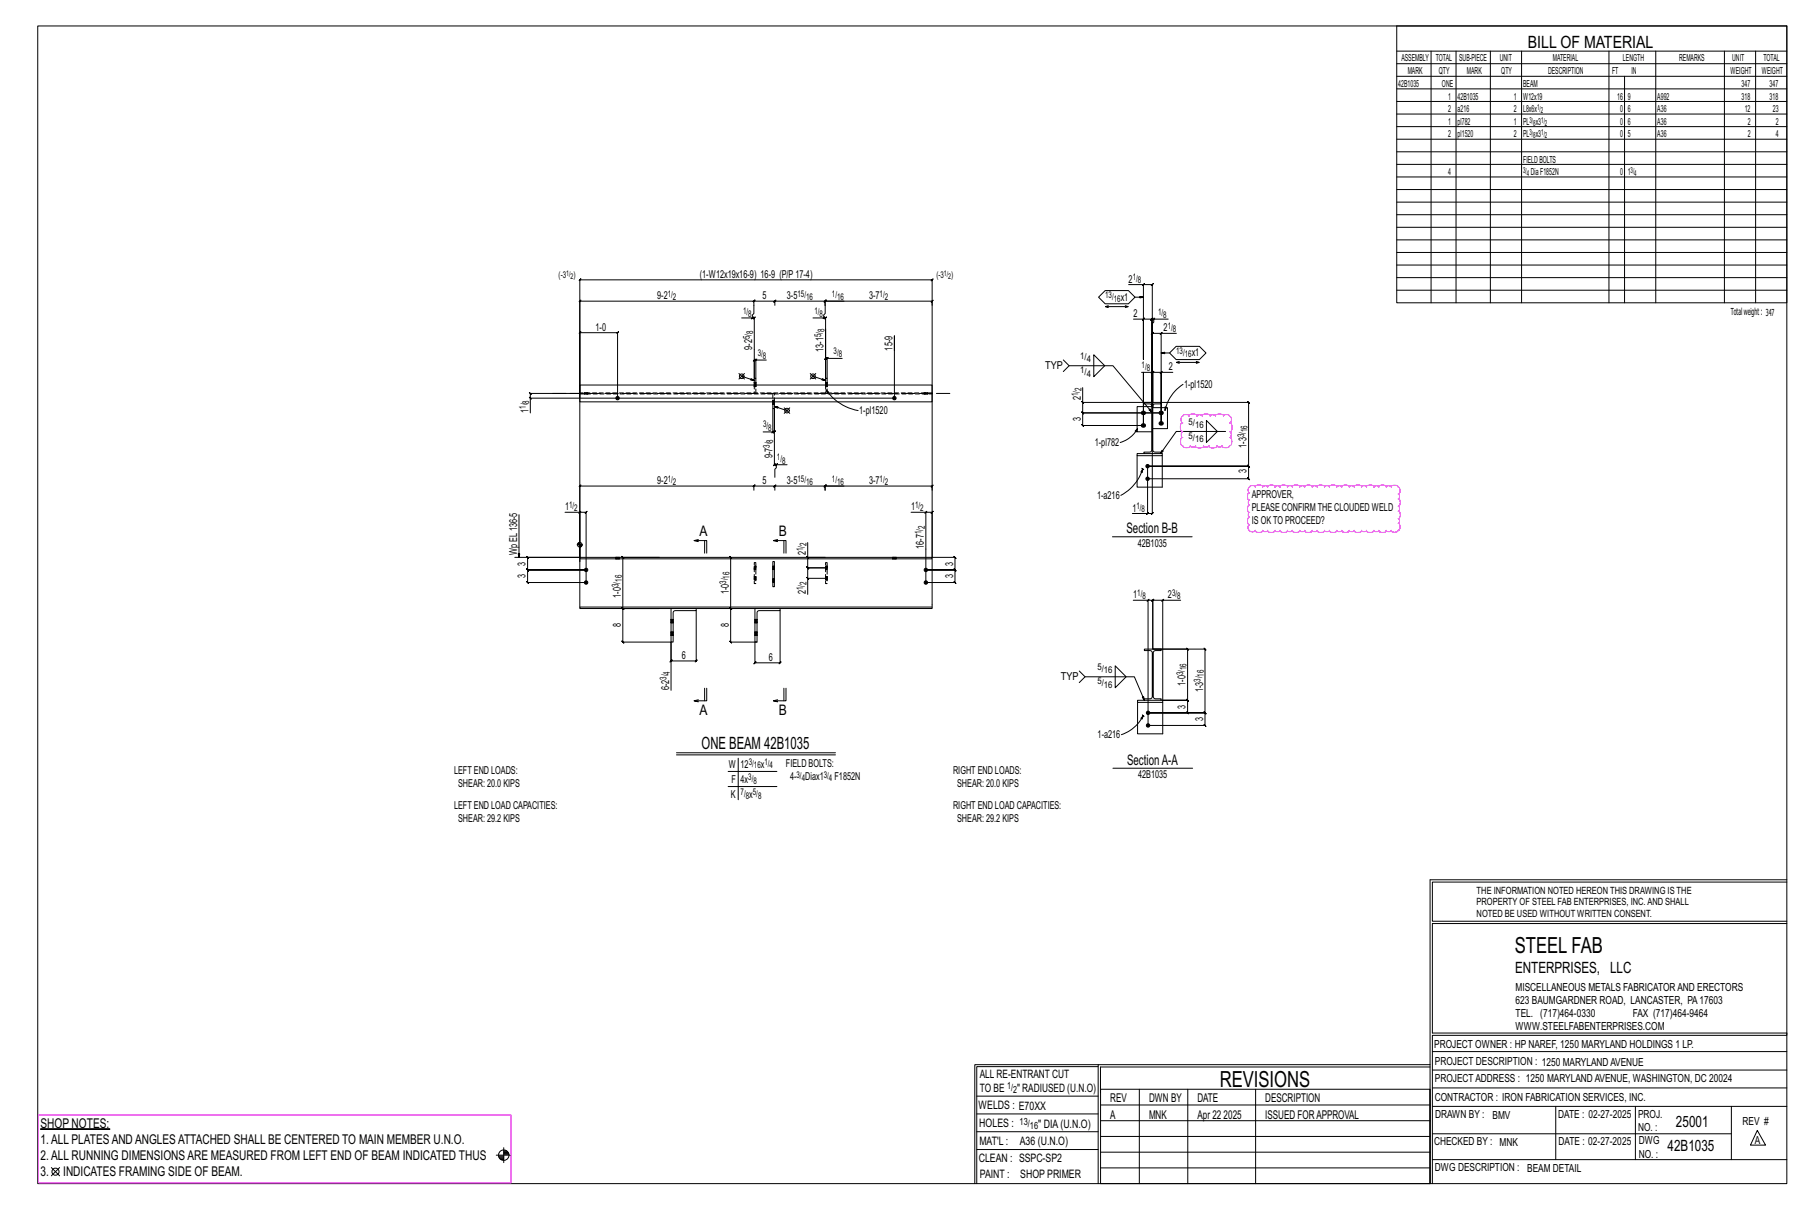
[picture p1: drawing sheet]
<svg xmlns="http://www.w3.org/2000/svg" width="914mm" height="610mm" viewBox="0 0 914 610" stroke-linecap="round" stroke-linejoin="round" font-family="sans-serif">
<g fill="#000" stroke="#000" stroke-width=".5">
<path d="M20 570h35z"/>
<circle cx="312" cy="201" r=".9"/>
<circle cx="451" cy="201" r=".9"/>
<circle cx="577" cy="208" r="1"/>
<circle cx="577" cy="215" r="1"/>
<circle cx="586" cy="214" r="1"/>
<circle cx="586" cy="208" r="1"/>
<circle cx="579" cy="235" r=".9"/>
<circle cx="579" cy="242" r=".9"/>
<circle cx="296" cy="288" r=".9"/>
<circle cx="296" cy="294" r=".9"/>
<circle cx="467" cy="294" r=".9"/>
<circle cx="467" cy="288" r=".9"/>
<circle cx="579" cy="360" r=".9"/>
<circle cx="579" cy="366" r=".9"/>
</g>
<g fill="none" stroke="#000" stroke-width=".5">
<path d="M19 13h883v584h-883zM705 13h197v140h-197zM705 26h197M705 32h197M705 39h197M722 26v127M735 26v127M752 26v127M768 26v127M812 26v127M820 39v114M836 26v127"/>
<path d="M870 26v127M886 26v127M705 45h197M705 51h197M705 58h197M705 64h197M705 70h197M705 77h197M705 83h197M705 89h197M705 96h197M705 102h197"/>
<path d="M705 108h197M705 115h197M705 121h197M705 127h197M705 134h197M380 160l-1 1zM380 152h11l1-1-1 3M381 151l-1 1zM391 152l1-1zM391 152h25l1-1-1 3M416 152l1-1zM416 154v4v1v1h-6"/>
<path d="M416 152h54l1-1-1 3M426 152h-10l1-1-1 3M554 150l4-3h11l4 3-4 3h-11zM559 154l-1 1M568 154l1 1h-1M569 155h-11h1M570 144h7v37v-20h-5M573 150h4M577 144l1-1zM577 144h4l1-1-1 1v59v-40h1v-2h8M705 140h197M705 146h197"/>
<path d="M374 160h6v-1v-1v-6l1-1-1 1h-87v-1l-1 1h1v49M380 160h1l-1 1 1-1v16M381 176v15zM416 160l-1 1 1-1zM416 160h1l-1 1 1-1v31v-25M451 177v-7v31h-183v7M552 179l5 6-5 5zM577 161v1l1-1zM577 161h4v1l1-1h-1v44M582 162l1-1zM582 161h-1h1l-1 1v-1v44M586 168l-1 1z"/>
<path d="M586 168h-5h1l-1 1v-1v35v-15h-5M586 178h4M594 175h11l4 3-4 3h-11l-4-3zM594 168h-8v46v-26h6M293 194h177v9h-177zM295 198h.1M295 199h.1M297 198h.1M297 199h.1M373 188l3 3M374 190l7 2M376 188l-3 3"/>
<path d="M381 195h.1M381 193h.1M381 194v-3v3M381 182l1-1zM381 182v-1l-1 1h1v9M387 182h-6v9M409 188l3 3M410 190l7 2M412 188l-3 3M417 195h.1M417 193h.1M417 194v-3v3"/>
<path d="M417 197l1 1zM417 197a25 25 0 0 0 16 10M417 181v-1l-1 1h1v10M418 180l-1 1zM425 181h-8v10M466 198h.1M466 199h.1M468 198h.1M468 199h.1M537 182l3 3h22l19 23M540 185l-3 2M546 196v7h35v56h1l-1 1v-1h-2"/>
<path d="M581 188l1-1zM581 188l1-1v1v18M585 188l1-1zM586 188h-4v-1l-1 1h1v18M595 182l-1 1h1M597 194a21 21 0 0 0-9 13M604 182l1 1h-11M605 183h-1M267 200l1 1zM268 201v-2l-1-1 1 1h25v-31h-1l1-1v1h19h-1l1-1v1v33M390 202h.1M390 204h.1"/>
<path d="M390 218h-1l1-1zM390 203v3h1v-3M390 206v12h-5M391 206v16zM391 205l6 2M391 206v12v-1l-1 1h1h-1M391 202h.1M391 204h.1M396 206l3 3M399 206l-3 3M546 203l1 1zM546 203v5l1 1-1-1h40h-40l1 1-1-1v7v-1l1 1h-1h31v-27v27"/>
<path d="M574 216l-1 2zM574 216a15 15 0 0 1-9 7M577 203h9v1h-4v1v22v1h4v1h-9v-1h4v-1v-22v-1h-4zM581 205h-7v13h7M582 206h7v10h-7M586 203h44l1 1-1-1v32l1 1-1-1h-51h51l1 1-1-1v7v-1l1 1h-1h-51M588 205l1 1-1 1zM609 212l5 6-5 5zM618 218h-24l-8 11M391 222v13h-1l1-1v1h1M392 235v-1l-1 1zM397 235h-5v1l-1 1v4"/>
<path d="M574 230v16h13v-16M576 236l1 1M577 237l-1 1zM577 237a23 23 0 0 1-11 13M577 237h.1M577 229h-3v1h13v-1h-1M579 235v24h-8M262 260v21M285 259h8v22M293 259h3h-1l1-1v1v35h-30h1l-1-1v1v-6h1l-1-1v1h30h-30h1l-1-1v1v-7l1 1-1-1h27M293 258l-1 1zM380 247l1-2-1 1v-1h-87l-1 1 1-1v38"/>
<path d="M380 245h11v1l1-1-1 2M381 245l-1 1zM391 246l1-1zM391 245h25v1l1-1-1 2 1-2-1 1v-1h10M416 245h54v1l1-1-1 2M417 245l-1 1zM460 259h7v18M467 259h3l1-1-1 1v22h12h-1l1 1v-1v7l-1-1 1 1h-15h15l-1-1 1 1v6l-1-1 1 1h-15M468 258l-1 1zM579 259v1l1-1zM291 275h3M292 274v1"/>
<path d="M293 274v7M293 275v1M294 275h.1M352 273h-2h7v6M352 272l-2 1M356 273v6M392 273h-2h7v6M392 272l-2 1M396 273v6M408 274v7h8M467 277v17zM561 271h41"/>
<path d="M260 281h33M293 281h177v1h-177zM293 281v-140l-1 1 1-1h177v1l1-1h-1v140M293 282v24M311 281h.1M311 282h.1M313 281h.1M313 282h.1M333 281h-19l1 1-1-1v26l1 1-1-1h19h-19l1 1-1-1v17l1 1-1-1h25v10h-1l1-1v1h12l1-1-1 1v-26M369 281h-1l1 1v-1v26h-1l1 1-1-1 1 1v-1v17h-1l1 1v-1h13M390 283h1v13h-1zM407 281l1 1z"/>
<path d="M407 291l1 1zM408 281v6l-1-1 1 1h9h-9l-1-1 1 1v5M417 292h-9v8M450 281h.1M450 282h.1M452 281h.1M452 282h.1M470 282v25h-76M339 319h.1M339 313h.1M339 314h.1M339 307h12v1h-11v16h-1z"/>
<path d="M340 319h.1M340 313h.1M340 314h.1M351 307h30M381 319h.1M381 313h.1M381 314h.1M381 307h13v1h-12v16h-1zM382 319h.1M382 313h.1M382 314h.1M394 308v26l-1 1 1-1h-13l-1 1 1-1v-10"/>
<path d="M470 306h-177v1h46M572 303h7v63h29l1 1-1-1v-6h1l-1-1v1h-29h29h1l-1-1v1v-32h1l-1-1v1h-26v-25v-1l-1 1h1h-3M579 303l1-1zM586 303l1-1zM587 303h-5v-1l-1 1h1v25h17v-1l1 1h-1v25l1 1-1-1h-12h12l1 1-1-1v7v-1l1 1h-1h-20M596 303h-9v50M339 321h.1M339 324v24M340 321h.1M381 321h.1M382 321h.1M545 339l3 3h24l5 11-1-1h1v1h-3v1h13v-1"/>
<path d="M563 336l5 6-5 5zM577 328h9h-3l-1 1v23l1 1h3h-9h4v-1v-23v-1h-4zM352 353l-2 1M356 347v7M357 347v7h-7h2M392 353l-2 1M396 347v7M397 347v7h-7h2M548 342l-3 2M574 354v16h13v-16M586 353h1M341 380h81"/>
<path d="M577 361h.1M577 361l-1 2v-1zM577 361a19 19 0 0 1-11 10M577 361v1M341 381h81M367 389h25M367 397h25M373 383v21M562 388h40M722 444v153M722 444h180M902 445h-179v20h179"/>
<path d="M902 466h-179v55h179v1h-179v75M554 537h-62v60M554 538h-61v59M722 537h-168v60M722 538h-167v13M723 540h179M723 531h179M493 553h61M555 550h167v47h-167zM555 558h167M575 550v47M599 550v47"/>
<path d="M634 550v47M723 558h179M723 549h179M785 558v27M825 558v27M874 558v27M254 579v8M493 562h61M493 571h61M555 573h167M555 566h167M723 572h151"/>
<path d="M887 570l4 8h-8zM26 589l4 4M30 589l-4 4M250 583h8M252 583h2M252 584h2M252 585h2M253 585h1M254 582h2M254 581h2M254 582h3M493 580h61"/>
<path d="M555 589h167M555 581h167M723 585h179"/>
<circle cx="374" cy="190" r="1.2"/>
<circle cx="410" cy="190" r="1.2"/>
<circle cx="397" cy="207" r="1.2"/>
<circle cx="293" cy="275" r="1.2"/>
<circle cx="28" cy="591" r="1.8"/>
<circle cx="254" cy="583" r="2.6"/>
</g>
<path d="M596 210a2.5 2.5 0 0 1 4 0 2.3 2.3 0 0 1 4 0 1.5 1.5 0 0 1 3 0 2.3 2.3 0 0 1 4 0 1.5 1.5 0 0 1 2 0 2.3 2.3 0 0 1 4 0 2 2 0 0 1 4 0v2v1h-1a2.5 2.5 0 0 1 0 5 1.7 1.7 0 0 1 0 3 2.6 2.6 0 0 1 0 4l-1 1h-2v-1a1.5 1.5 0 0 1-3 0 2.3 2.3 0 0 1-4 0 1.5 1.5 0 0 1-3 0 2.3 2.3 0 0 1-4 0 1.5 1.5 0 0 1-2 0 2.4 2.4 0 0 1-4 0l-1-2v-2h1a1.7 1.7 0 0 1 0-3 2.5 2.5 0 0 1 0-5h-1zM631 245h2v1a2.1 2.1 0 0 1 4 0 1.5 1.5 0 0 1 3 0 2.1 2.1 0 0 1 3 0 1.5 1.5 0 0 1 3 0 2.1 2.1 0 0 1 4 0 1.4 1.4 0 0 1 2 0 2.1 2.1 0 0 1 4 0 1.4 1.4 0 0 1 2 0 2.1 2.1 0 0 1 4 0 1.5 1.5 0 0 1 3 0 2.1 2.1 0 0 1 3 0 1.5 1.5 0 0 1 3 0 2.1 2.1 0 0 1 4 0 1.4 1.4 0 0 1 2 0 2.1 2.1 0 0 1 4 0 1.4 1.4 0 0 1 2 0 2.1 2.1 0 0 1 4 0 1.5 1.5 0 0 1 3 0 2.1 2.1 0 0 1 3 0 1.5 1.5 0 0 1 3 0 2.1 2.1 0 0 1 4 0 1.4 1.4 0 0 1 2 0 2.2 2.2 0 0 1 4 0l1 2-1 1h-1l1 2-1 1h1l1 2-1 1h-1l1 2-1 1h1l1 2-1 1-1 1h1v2a2.5 2.5 0 0 1 0 4l-2 1-2-1h-1h-1h-1l-1 1-2-1h-1h-2l-2 1-1-1h-2h-1l-2 1-1-1h-1h-1h-1l-2 1-2-1h-1h-1h-1l-1 1-2-1h-1h-2l-1 1-2-1h-2h-1l-2 1-1-1h-1h-1h-1l-2 1-2-1h-1h-1h-1l-1 1-2-1h-1h-2l-1 1-2-1h-2h-1l-2 1-2-1a2.1 2.1 0 0 1-2 0 2.1 2.1 0 0 1 0-3 2.1 2.1 0 0 1 0-4 1.4 1.4 0 0 1 0-2 2.1 2.1 0 0 1 0-4 1.5 1.5 0 0 1 0-3 2.1 2.1 0 0 1 0-3 2 2 0 0 1 0-4zM19 563h239v34h-239z" fill="none" stroke="#f0f" stroke-width=".5"/>
<g fill="none" stroke="#000" stroke-width=".5" stroke-dasharray="2 1.4">
<path d="M293 199h177M295 198h.1M295 198v1M295 199h.1M295 199v-1M295 198l1 1zM296 199v-1M296 198h.1M296 199l1-1M297 199v-1M297 199h.1M381 195h.1"/>
<path d="M381 194h.1M381 194v4M381 198v-4M381 193h.1M381 194v-1M390 199v4M417 195h.1M417 194h.1M417 194v4M417 198v-4M417 193h.1M417 194v-1"/>
<path d="M466 198h.1M466 198v1M466 199h.1M467 199v-1M467 198v1zM467 199l1-1M467 198h1M468 199v-1M468 199h.1M470 198h-177M390 203h1M390 202h1"/>
<path d="M390 202h.1M390 204h.1M390 204h1M390 203l1 1M391 203v-4M391 202h-1M391 202h.1M391 203h-1l1 1M311 281v1M311 281h.1M312 281v1zM312 281l-1 1"/>
<path d="M312 282h-1M312 281v1M312 281h1M313 282h-1M313 282v-1M381 286h.1M381 286v1v-1M381 291h.1M381 292v-1M381 284v10zM381 287h.1M381 292h.1"/>
<path d="M381 293h.1M390 287h1zM390 287h.1M390 287h1M390 286h1M390 294h1zM390 294h.1M390 293l1 1M390 293h1M390 292h1M391 287h-1h1M391 293h-1l1 1"/>
<path d="M417 286h.1M417 286v1v-1M417 291h.1M417 292v-1M417 284v10zM417 287h.1M417 292h.1M417 293h.1M450 281v1M450 281h1M451 281l-1 1M451 281v1"/>
<path d="M451 281l1 1zM451 282h.1M452 281v1M452 281h.1M452 282h.1M452 282v-1M339 319l1 1zM339 319h1M339 319h.1M339 320h1M339 313h1zM339 313h1"/>
<path d="M339 313h.1M339 314h.1M339 314h1M339 313l1 1M340 319h-1M340 313h-1M340 319h.1M340 320h.1M340 313h.1M340 313v1M381 319l1 1zM381 319h1"/>
<path d="M381 319h.1M381 320h1M381 313h1zM381 313h1M381 313h.1M381 314h.1M381 314h1M381 313l1 1M382 319h-1M382 313h-1M382 319h.1M382 320h.1"/>
<path d="M382 313h.1M382 313v1M339 321h.1M339 320l1 1M339 321h1M381 321h.1M381 320l1 1M381 321h1"/>
</g>
<path d="M279 199h201" fill="none" stroke="#000" stroke-width=".5" stroke-dasharray="6.8 1 0 1"/>
<g font-size="11.2">
<text x="764" y="481">STEEL FAB</text>
<text x="616" y="548">REVISIONS</text>
</g>
<g font-size="8.6">
<text x="771" y="24">BILL OF MATERIAL</text>
<text x="354" y="378">ONE BEAM 42B1035</text>
</g>
<g font-size="7.9">
<text x="765" y="491">ENTERPRISES, LLC</text>
<text x="846" y="569">25001</text>
<text x="842" y="581">42B1035</text>
</g>
<g font-size="7.3">
<text x="569" y="269">Section B-B</text>
<text x="353" y="270">A</text>
<text x="393" y="270">B</text>
<text x="353" y="361">A</text>
<text x="393" y="361">B</text>
<text x="569" y="386">SectionA-A</text>
</g>
<g font-size="6.8">
<text x="20" y="569">SHOP NOTES:</text>
<text x="20" y="577">1.ALL PLATESANDANGLESATTACHED SHALL BE CENTERED TO MAIN MEMBER U.N.O.</text>
<text x="20" y="585">2.ALL RUNNING DIMENSIONSARE MEASURED FROM LEFT END OF BEAM INDICATED THUS</text>
<text x="20" y="593">3.</text>
<text x="32" y="593">INDICATES FRAMING SIDE OF BEAM.</text>
</g>
<g font-size="6.1">
<text x="560" y="556">REV</text>
<text x="580" y="556">DWN BY</text>
<text x="604" y="556">DATE</text>
<text x="639" y="556">DESCRIPTION</text>
<text x="560" y="564">A</text>
<text x="580" y="564">MNK</text>
<text x="604" y="564">Apr 22</text>
<text x="618" y="564">2025</text>
<text x="639" y="564">ISSUED FORAPPROVAL</text>
</g>
<g font-size="5.9">
<text x="494" y="560">WELDS : E70XX</text>
<text x="494" y="569">HOLES :</text>
<text x="524" y="569">&quot; DIA(U.N.O)</text>
<text x="494" y="578">MAT'L :</text>
<text x="515" y="578">A36 (U.N.O)</text>
<text x="494" y="586">CLEAN : SSPC-SP2</text>
<text x="495" y="595">PAINT :</text>
<text x="515" y="595">SHOP PRIMER</text>
</g>
<g font-size="5.8">
<text x="494" y="544">ALL RE-ENTRANT CUT</text>
<text x="494" y="551">TO BE</text>
<text x="513" y="551">&quot; RADIUSED (U.N.O)</text>
</g>
<g font-size="5.6">
<text x="765" y="500">MISCELLANEOUS METALS FABRICATORAND ERECTORS</text>
<text x="765" y="507">623 BAUMGARDNER ROAD, LANCASTER, PA17603</text>
<text x="765" y="513">TEL. (717)464-0330</text>
<text x="824" y="513">FAX (717)464-9464</text>
<text x="765" y="520">WWW.STEELFABENTERPRISES.COM</text>
<text x="724" y="529">PROJECT OWNER : HP NAREF, 1250 MARYLAND HOLDINGS 1 LP.</text>
<text x="724" y="538">PROJECT DESCRIPTION : 1250 MARYLANDAVENUE</text>
<text x="724" y="546">PROJECTADDRESS : 1250 MARYLANDAVENUE, WASHINGTON, DC 20024</text>
<text x="724" y="556">CONTRACTOR : IRON FABRICATION SERVICES, INC.</text>
<text x="724" y="564">DRAWN BY :</text>
<text x="753" y="564">BMV</text>
<text x="786" y="564">DATE : 02-27-2025</text>
<text x="827" y="564">PROJ.</text>
<text x="879" y="568">REV #</text>
<text x="827" y="571">NO. :</text>
<text x="724" y="578">CHECKED BY : MNK</text>
<text x="787" y="578">DATE : 02-27-2025</text>
<text x="827" y="578">DWG</text>
<text x="886" y="578">A</text>
<text x="827" y="584">NO. :</text>
<text x="724" y="591">DWG DESCRIPTION : BEAM DETAIL</text>
</g>
<g font-size="5.5">
<text x="353" y="140">(1-W12x19x16-9) 16-9 (P/P17-4)</text>
<text x="570" y="143">2</text>
<text x="332" y="151">9-2</text>
<text x="385" y="151">5</text>
<text x="397" y="151">3-5</text>
<text x="439" y="151">3-7</text>
<text x="566" y="152">x1</text>
<text x="572" y="160">2</text>
<text x="301" y="167">1-0</text>
<text x="587" y="167">2</text>
<text x="380" y="176" transform="rotate(-90 380 176)">9-2</text>
<text x="416" y="178" transform="rotate(-90 416 178)">13-1</text>
<text x="450" y="177" transform="rotate(-90 450 177)">15-9</text>
<text x="601" y="180">x1</text>
<text x="527" y="186">TYP</text>
<text x="590" y="187">2</text>
<text x="598" y="196">1-pl1520</text>
<text x="545" y="202" transform="rotate(-90 545 202)">2</text>
<text x="267" y="208" transform="rotate(-90 267 208)">1</text>
<text x="434" y="209">1-pl1520</text>
<text x="545" y="213" transform="rotate(-90 545 213)">3</text>
<text x="552" y="225">1-pl782</text>
<text x="629" y="226" transform="rotate(-90 629 226)">1-3</text>
<text x="390" y="231" transform="rotate(-90 390 231)">9-7</text>
<text x="629" y="239" transform="rotate(-90 629 239)">3</text>
<text x="332" y="244">9-2</text>
<text x="385" y="244">5</text>
<text x="397" y="244">3-5</text>
<text x="439" y="244">3-7</text>
<text x="554" y="252">1-a216</text>
<text x="632" y="251">APPROVER,</text>
<text x="285" y="258">1</text>
<text x="460" y="258">1</text>
<text x="571" y="258">1</text>
<text x="632" y="258">PLEASE CONFIRMTHE CLOUDED WELD</text>
<text x="632" y="265">IS OKTO PROCEED?</text>
<text x="574" y="276">42B1035</text>
<text x="261" y="280" transform="rotate(-90 261 280)">Wp EL136-5</text>
<text x="407" y="280" transform="rotate(-90 407 280)">2</text>
<text x="466" y="277" transform="rotate(-90 466 277)">16-7</text>
<text x="265" y="285" transform="rotate(-90 265 285)">3</text>
<text x="481" y="285" transform="rotate(-90 481 285)">3</text>
<text x="265" y="292" transform="rotate(-90 265 292)">3</text>
<text x="481" y="292" transform="rotate(-90 481 292)">3</text>
<text x="368" y="300" transform="rotate(-90 368 300)">1-0</text>
<text x="407" y="300" transform="rotate(-90 407 300)">2</text>
<text x="313" y="302" transform="rotate(-90 313 302)">1-0</text>
<text x="572" y="302">1</text>
<text x="589" y="302">2</text>
<text x="313" y="317" transform="rotate(-90 313 317)">8</text>
<text x="368" y="317" transform="rotate(-90 368 317)">8</text>
<text x="344" y="333">6</text>
<text x="388" y="333">6</text>
<text x="535" y="343">TYP</text>
<text x="598" y="346" transform="rotate(-90 598 346)">1-0</text>
<text x="338" y="348" transform="rotate(-90 338 348)">6-2</text>
<text x="607" y="349" transform="rotate(-90 607 349)">1-3</text>
<text x="598" y="358" transform="rotate(-90 598 358)">3</text>
<text x="607" y="364" transform="rotate(-90 607 364)">3</text>
<text x="554" y="373">1-a216</text>
<text x="368" y="387">W</text>
<text x="374" y="387">12</text>
<text x="384" y="387">x</text>
<text x="397" y="387">FIELD BOLTS:</text>
<text x="229" y="391">LEFT END LOADS:</text>
<text x="369" y="395">F</text>
<text x="374" y="395">4x</text>
<text x="399" y="394">4-</text>
<text x="406" y="394">Diax1</text>
<text x="421" y="394">F1852N</text>
<text x="481" y="391">RIGHT END LOADS:</text>
<text x="574" y="393">42B1035</text>
<text x="231" y="397">SHEAR: 20.0 KIPS</text>
<text x="483" y="397">SHEAR: 20.0 KIPS</text>
<text x="369" y="403">K</text>
<text x="378" y="403">x</text>
<text x="229" y="408">LEFT END LOAD CAPACITIES:</text>
<text x="481" y="408">RIGHT END LOAD CAPACITIES:</text>
<text x="231" y="415">SHEAR: 29.2 KIPS</text>
<text x="483" y="415">SHEAR: 29.2 KIPS</text>
</g>
<g font-size="5">
<text x="745" y="451">THE INFORMATION NOTED HEREON THIS DRAWING IS THE</text>
<text x="745" y="457">PROPERTY OF STEEL FAB ENTERPRISES, INC.AND SHALL</text>
<text x="745" y="463">NOTED BE USED WITHOUT WRITTEN CONSENT.</text>
<text x="508" y="550">1/</text>
<text x="511" y="551">2</text>
<text x="515" y="568">13/</text>
<text x="520" y="570">16</text>
</g>
<g font-size="4.9">
<text x="707" y="31">ASSEMBLY</text>
<text x="725" y="31">TOTAL</text>
<text x="736" y="31">SUB-PIECE</text>
<text x="757" y="31">UNIT</text>
<text x="784" y="31">MATERIAL</text>
<text x="819" y="31">LENGTH</text>
<text x="847" y="31">REMARKS</text>
<text x="874" y="31">UNIT</text>
<text x="890" y="31">TOTAL</text>
<text x="710" y="37">MARK</text>
<text x="726" y="37">QTY</text>
<text x="740" y="37">MARK</text>
<text x="758" y="37">QTY</text>
<text x="781" y="37">DESCRIPTION</text>
<text x="814" y="37">FT</text>
<text x="823" y="37">IN</text>
<text x="873" y="37">WEIGHT</text>
<text x="889" y="37">WEIGHT</text>
<text x="706" y="44">42B1035</text>
<text x="728" y="44">ONE</text>
<text x="769" y="44">BEAM</text>
<text x="879" y="44">347</text>
<text x="893" y="44">347</text>
<text x="731" y="50">1</text>
<text x="736" y="50">42B1035</text>
<text x="764" y="50">1</text>
<text x="769" y="50">W12x19</text>
<text x="816" y="50">16</text>
<text x="821" y="50">9</text>
<text x="836" y="50">A992</text>
<text x="879" y="50">318</text>
<text x="893" y="50">318</text>
<text x="731" y="57">2</text>
<text x="736" y="57">a216</text>
<text x="764" y="57">2</text>
<text x="769" y="57">L8x6x</text>
<text x="818" y="57">0</text>
<text x="821" y="57">6</text>
<text x="836" y="57">A36</text>
<text x="880" y="57">12</text>
<text x="895" y="57">23</text>
<text x="731" y="63">1</text>
<text x="736" y="63">pl782</text>
<text x="764" y="63">1</text>
<text x="769" y="63">PL x3</text>
<text x="818" y="63">0</text>
<text x="821" y="63">6</text>
<text x="836" y="63">A36</text>
<text x="882" y="63">2</text>
<text x="896" y="63">2</text>
<text x="731" y="69">2</text>
<text x="736" y="69">pl1520</text>
<text x="764" y="69">2</text>
<text x="769" y="69">PL x3</text>
<text x="818" y="69">0</text>
<text x="821" y="69">5</text>
<text x="836" y="69">A36</text>
<text x="882" y="69">2</text>
<text x="896" y="69">4</text>
<text x="769" y="82">FIELDBOLTS</text>
<text x="731" y="88">4</text>
<text x="772" y="88">DiaF1852N</text>
<text x="818" y="88">0</text>
<text x="821" y="88">1</text>
<text x="873" y="159">Totalweight : 347</text>
</g>
<g font-size="4.7">
<text x="282" y="140">(-3</text>
<text x="289" y="140">)</text>
<text x="473" y="140">(-3</text>
<text x="480" y="140">)</text>
<text x="572" y="141">1/</text>
<text x="574" y="143">8</text>
<text x="337" y="150">1/</text>
<text x="402" y="150">15/</text>
<text x="420" y="150">1/</text>
<text x="444" y="150">1/</text>
<text x="340" y="151">2</text>
<text x="407" y="151">16</text>
<text x="422" y="151">16</text>
<text x="447" y="151">2</text>
<text x="558" y="150">13/</text>
<text x="562" y="152">16</text>
<text x="375" y="158">1/</text>
<text x="378" y="160">8</text>
<text x="411" y="158">1/</text>
<text x="414" y="160">8</text>
<text x="584" y="159">1/</text>
<text x="587" y="160">8</text>
<text x="416" y="168" transform="rotate(-90 416 168)">8</text>
<text x="589" y="166">1/</text>
<text x="592" y="168">8</text>
<text x="378" y="171" transform="rotate(-90 378 171)">5/</text>
<text x="380" y="168" transform="rotate(-90 380 168)">8</text>
<text x="414" y="170" transform="rotate(-90 414 170)">5/</text>
<text x="382" y="179">3/</text>
<text x="421" y="179">3/</text>
<text x="594" y="179">13/</text>
<text x="385" y="181">8</text>
<text x="423" y="180">8</text>
<text x="545" y="181">1/</text>
<text x="548" y="183">4</text>
<text x="576" y="186">1/</text>
<text x="598" y="180">16</text>
<text x="545" y="188">1/</text>
<text x="548" y="190">4</text>
<text x="579" y="187">8</text>
<text x="546" y="197" transform="rotate(-90 546 197)">2</text>
<text x="267" y="204" transform="rotate(-90 267 204)">8</text>
<text x="544" y="200" transform="rotate(-90 544 200)">1/</text>
<text x="265" y="206" transform="rotate(-90 265 206)">1/</text>
<text x="385" y="216">3/</text>
<text x="600" y="214">5/</text>
<text x="603" y="216">16</text>
<text x="388" y="217">8</text>
<text x="600" y="222">5/</text>
<text x="628" y="221" transform="rotate(-90 628 221)">3/</text>
<text x="630" y="218" transform="rotate(-90 630 218)">16</text>
<text x="389" y="226" transform="rotate(-90 389 226)">3/</text>
<text x="390" y="223" transform="rotate(-90 390 223)">8</text>
<text x="603" y="223">16</text>
<text x="392" y="232">1/</text>
<text x="395" y="234">8</text>
<text x="337" y="243">1/</text>
<text x="340" y="245">2</text>
<text x="402" y="243">15/</text>
<text x="407" y="245">16</text>
<text x="420" y="243">1/</text>
<text x="422" y="245">16</text>
<text x="444" y="243">1/</text>
<text x="447" y="245">2</text>
<text x="287" y="256">1/</text>
<text x="290" y="258">2</text>
<text x="462" y="256">1/</text>
<text x="464" y="258">2</text>
<text x="573" y="257">1/</text>
<text x="576" y="259">8</text>
<text x="465" y="270" transform="rotate(-90 465 270)">1/</text>
<text x="467" y="267" transform="rotate(-90 467 267)">2</text>
<text x="407" y="276" transform="rotate(-90 407 276)">2</text>
<text x="405" y="278" transform="rotate(-90 405 278)">1/</text>
<text x="314" y="294" transform="rotate(-90 314 294)">16</text>
<text x="368" y="292" transform="rotate(-90 368 292)">16</text>
<text x="312" y="296" transform="rotate(-90 312 296)">3/</text>
<text x="366" y="295" transform="rotate(-90 366 295)">3/</text>
<text x="405" y="298" transform="rotate(-90 405 298)">1/</text>
<text x="407" y="295" transform="rotate(-90 407 295)">2</text>
<text x="574" y="301">1/</text>
<text x="577" y="302">8</text>
<text x="591" y="301">3/</text>
<text x="594" y="302">8</text>
<text x="338" y="340" transform="rotate(-90 338 340)">4</text>
<text x="554" y="338">5/</text>
<text x="557" y="340">16</text>
<text x="597" y="341" transform="rotate(-90 597 341)">3/</text>
<text x="599" y="338" transform="rotate(-90 599 338)">16</text>
<text x="608" y="341" transform="rotate(-90 608 341)">16</text>
<text x="336" y="343" transform="rotate(-90 336 343)">3/</text>
<text x="554" y="345">5/</text>
<text x="557" y="347">16</text>
<text x="606" y="344" transform="rotate(-90 606 344)">3/</text>
<text x="378" y="386">3/</text>
<text x="380" y="388">16</text>
<text x="386" y="386">1/</text>
<text x="388" y="388">4</text>
<text x="378" y="394">3/</text>
<text x="380" y="395">8</text>
<text x="402" y="392">3/</text>
<text x="405" y="394">4</text>
<text x="416" y="392">3/</text>
<text x="418" y="394">4</text>
<text x="374" y="401">7/</text>
<text x="380" y="401">5/</text>
<text x="376" y="403">8</text>
<text x="383" y="403">8</text>
</g>
<g font-size="4.2">
<text x="776" y="56">1/</text>
<text x="778" y="57">2</text>
<text x="772" y="62">3/</text>
<text x="774" y="63">8</text>
<text x="778" y="62">1/</text>
<text x="780" y="63">2</text>
<text x="772" y="68">3/</text>
<text x="774" y="70">8</text>
<text x="778" y="68">1/</text>
<text x="780" y="70">2</text>
<text x="769" y="87">3/</text>
<text x="770" y="89">4</text>
<text x="823" y="87">3/</text>
<text x="825" y="89">4</text>
</g>
<g font-size="4">
<text x="286" y="139">1/</text>
<text x="288" y="141">2</text>
<text x="476" y="139">1/</text>
<text x="479" y="141">2</text>
</g>
</svg>
